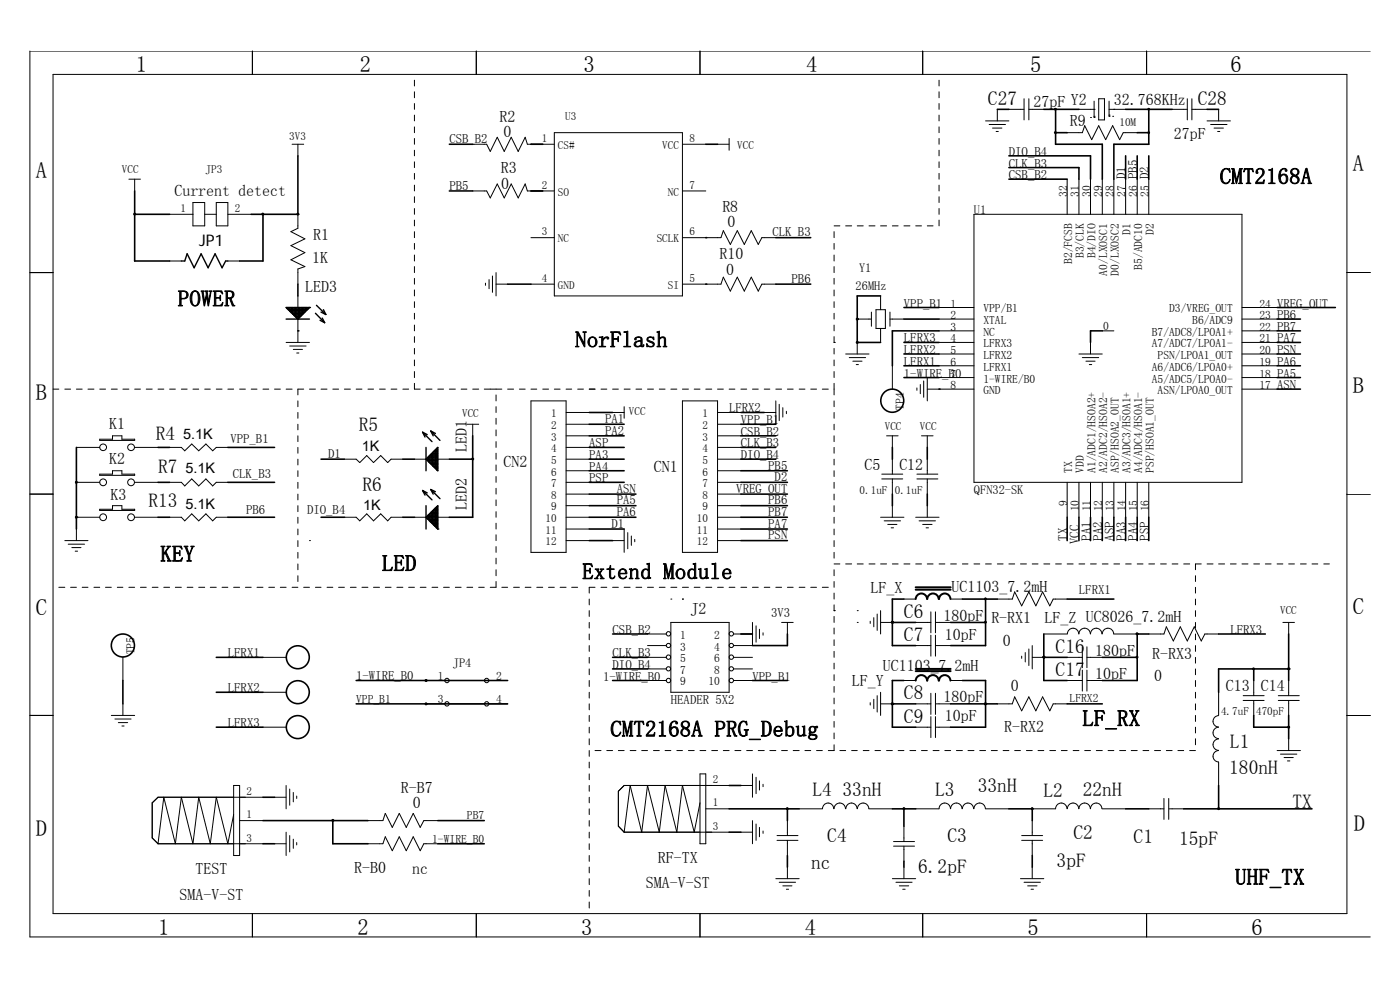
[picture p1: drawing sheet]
<svg xmlns="http://www.w3.org/2000/svg" width="297mm" height="210mm" viewBox="0 0 297 210" stroke-linecap="round" stroke-linejoin="round" font-family="sans-serif">
<g fill="none" stroke="#000" stroke-width=".21">
<path d="M11.3 15.8h274.4v178h-274.4zM53.5 10.8v5M87.9 17v1.2M87.9 19.5v1.2M101 10.8v5M148.5 10.8v5M195.7 10.8v5M199.2 17v1.2M199.2 19.5v1.2M243.2 10.8v5M290.7 10.8h-284.4v187.9h284.4M27.3 38h2.5"/>
<path d="M28.6 38v2.5M62 30.6h2.4M63.2 30.6v2.5M87.9 22v1.2M87.9 24.4v1.2M87.9 26.9v1.2M87.9 29.4v1.2M87.9 31.9v1.2M87.9 34.3v1.3M87.9 36.8v1.2M87.9 39.3v1.2M100.3 30.6h2.9l.8 1.5 1.5-3 1.5 3 1.5-3 1.4 3 1.5-3 .5 1.5h5.7"/>
<path d="M117.6 28.1h27.2v34.7h-27.2zM144.8 30.6h4.9M152.2 30.6h2.5M154.7 29.4v2.5M199.2 22v1.2M199.2 24.4v1.2M199.2 26.9v1.2M199.2 29.4v1.2M199.2 31.9v1.2M199.2 34.3v1.3M199.2 36.8v1.2M199.2 39.3v1.2"/>
<path d="M209.1 25.6h4.9M209.8 26.4h3.5M210.6 27.2h1.9M211.3 27.9h.5M211.6 23.2v2.4M214 23.2h3.2M217.2 20.9v4.5M218.3 23.2h3.1M218.3 20.9v4.5M226.4 38v7.5M226.4 28.1h3.2l.5-1.4 1.5 2.9 1.5-2.9 1.5 2.9 1.4-2.9 1.5 2.9 .8-1.5h3M228.9 38v7.5"/>
<path d="M228.9 23.2h3.2M231.3 24.9h.1M231.3 38v7.5M232.1 24.7h.1M232.1 24.9h.1M232.1 23.2h.1M232.1 21.5v3.4M233.1 20.9h1.2v4.5h-1.2zM233.8 38v7.5M235.3 24.7h.1M235.3 24.4h.1M235.3 21.5v3.2"/>
<path d="M235.3 23.2h3.5M236 24.7h.1M236.3 23.2h.1M236.3 38v7.5M238.8 38v7.5M241.3 38v7.5M243.7 38v7.5M248.7 23.2h3.2M251.9 20.9v4.5M252.8 23.2h3.3M252.8 20.9v4.5M256.1 25.6h4.9"/>
<path d="M256.8 26.4h3.5M257.5 27.2h2M258.3 27.9h.5M258.5 23.2v2.4M6.3 57.8h5M36 45.5h4.9M36 55.4h2.5M40.9 43h2.5v4.9h-2.5zM43.4 45.5h2.5M45.9 43h2.4v4.9h-2.4zM48.3 45.5h5M48.3 55.4h2.5"/>
<path d="M63.2 45.5v2.9l-1.5 .7 3 1.6-3 1.4 3 1.5-3 1.5 3 1.4-1.5 .6v3.2M87.9 41.7v1.3M87.9 44.2v1.3M87.9 46.7v1.2M87.9 49.1v1.3M87.9 51.6v1.3M87.9 54.1v1.3M87.9 56.5v1.3M87.9 59v1.3M100.3 40.5h2.9l.8 1.5 1.5-3 1.5 3 1.5-3 1.4 3 1.5-3 .5 1.5h5.7M103.8 59.3v1.9M104.5 58.5v3.5"/>
<path d="M105.2 57.8v5M112.6 50.4h5M144.8 40.5h4.9M144.8 50.4h8.1l.6-1.5 1.4 3 1.5-3 1.5 3 1.5-3 1.5 3 .7-1.5h3M176.9 49.1v1.3M176.9 51.6v1.3M176.9 54.1v1.3M176.9 56.5v1.3M176.9 59v1.3M176.9 47.9h1.3M179.4 47.9h1.3M181.9 47.9h1.2"/>
<path d="M184.4 47.9h1.2M186.8 47.9h1.3M189.3 47.9h1.2M191.8 47.9h1.2M194.3 47.9h1.2M196.7 47.9h1.2M199.2 41.7v1.3M199.2 44.2v1.3M199.2 46.7v1.2M206.6 45.5h56.9v56.8h-56.9zM285.7 57.8h5M60.7 72.6h5"/>
<path d="M61.5 73.4h3.4M62.2 74.1h2M62.9 74.9h.5M63.2 62.8v2.4M63.2 67.7v4.9M87.9 61.5v1.3M87.9 64v1.2M87.9 66.5v1.2M87.9 69v1.2M87.9 71.4v1.2M87.9 73.9v1.2M87.9 76.4v1.2"/>
<path d="M87.9 78.8v1.3M103 60.1v.4M105.2 60.3h2.5M112.6 60.3h5M144.8 60.3h8.1l.6-1.5 1.4 3 1.5-3 1.5 3 1.5-3 1.5 3 .7-1.5h3M176.9 72.6h.1M176.9 61.5v1.3M176.9 64v1.2M176.9 66.5v1.2M176.9 69v1.2M176.9 71.4v1.2M176.9 73.9v1.2"/>
<path d="M176.9 76.4v1.2M176.9 78.8v1.3M179.4 75.1h5M180.2 75.9h3.4M180.9 76.6h2M181.6 77.3h.5M181.9 67.7h3M181.9 72.6v2.5M184.9 66.2v3M185.8 65.7h2v4h-2zM186.8 62.8v2.9M186.8 69.7v2.9"/>
<path d="M188.8 67.7h3M188.8 66.2v3M189.3 77.6v4.9M199.2 70.2h7.4M199.2 67.7h7.4M199.2 72.6h7.4M199.2 75.1h7.4M199.2 77.6h7.4M199.2 65.2h7.4M228.9 75.1h4.9M229.6 75.9h3.5M230.4 76.6h1.9"/>
<path d="M231.1 77.3h.5M231.3 72.6v2.5M233.8 70.2h2.5M263.5 70.2h7.4M263.5 67.7h7.4M263.5 72.6h7.4M263.5 75.1h7.4M263.5 77.6h7.4M263.5 65.2h7.4M11.3 82.5h1.2M13.8 82.5h1.2M16.2 82.5h1.2"/>
<path d="M16.2 94.9h5M18.7 82.5h1.2M21.2 82.5h1.2M21.2 93.2h2.7v-.8h2v.8h2.7v.2h-7.4zM23.6 82.5h1.3M26.1 82.5h1.2M28.6 82.5h1.2M28.6 94.9h4.9M31 82.5h1.3M33.5 82.5h1.2M36 82.5h1.2M36 94.9h2.5l.7 .7 1.5-1.4 1.5 1.4 1.5-1.4 1.4 1.4 .8-.7h2.4"/>
<path d="M38.5 82.5h1.2M40.9 82.5h1.3M43.4 82.5h1.2M45.9 82.5h1.2M48.3 82.5h1.3M50.8 82.5h1.3M53.3 82.5h1.2M55.8 82.5h1.2M58.2 82.5h1.3M60.7 82.5h1.3M63.2 85v1.3M63.2 87.5v1.2"/>
<path d="M63.2 90v1.2M63.2 92.4v1.3M63.2 94.9v1.2M63.2 97.4v1.2M63.2 99.9v1.2M64.4 82.5h-1.2v1.3M65.7 82.5h1.2M68.1 82.5h1.3M70.6 82.5h1.2M73.1 82.5h1.2M73.1 97.4h2.5l.7 .7 1.5-1.5 1.4 1.5 1.6-1.5 1.4 1.5 .8-.7h2.5M75.6 82.5h1.2"/>
<path d="M78.1 82.5h1.1M80.5 82.5h1.2M83 82.5h1.2M85.5 82.5h1.2M87.9 81.3v1.2h1.2M87.9 97.4h2.5M90.4 82.5h1.2M92.9 82.5h1.2M92.9 97.4h2.4M95.3 82.5h1.3M97.8 82.5h1.3M99.1 90h2.4"/>
<path d="M100.3 82.5h1.2M100.3 90v2.4M102.7 82.5h3.8M105.2 83.8v1.2M105.2 86.3v1.2M105.2 88.7v1.3M105.2 91.2v1.2M105.2 93.7v1.2M105.2 96.1v1.3M105.2 98.6v1.3M107.7 82.5h1.3M110.2 82.5h1.2"/>
<path d="M112.6 82.5h1.3M112.6 85h7.5v32.2h-7.5zM115.1 82.5h1.3M117.6 82.5h1.2M120.1 82.5h1.2M120.1 92.4h4.9M120.1 94.9h4.9M120.1 99.9h4.9M120.1 87.5h4.9M120.1 90h4.9M120.1 97.4h4.9M122.5 82.5h1.3"/>
<path d="M125 82.5h1.2M127.5 82.5h1.2M130 82.5h1.2M130 87.5h2.4M132.4 82.5h1.3M132.4 86.3v2.4M134.9 82.5h1.2M137.4 82.5h1.2M139.9 82.5h1.2M142.3 82.5h1.3M144.8 82.5h1.2M144.8 85h7.4v32.2h-7.4z"/>
<path d="M147.3 82.5h1.2M149.7 82.5h1.3M152.2 82.5h1.3M152.2 92.4h5M152.2 94.9h5M152.2 99.9h5M152.2 87.5h5M152.2 90h5M152.2 97.4h5M154.7 82.5h1.2M157.2 82.5h1.2M159.6 82.5h1.3"/>
<path d="M162.1 82.5h1.2M162.1 87.5h2.5M164.6 82.5h1.2M164.6 85v5M165.3 85.8v3.4M166.1 86.5v2M166.8 87.2v.5M167 82.5h1.3M169.5 82.5h1.3M172 82.5h1.2M174.4 82.5h1.3M176.9 81.3v2.5"/>
<path d="M176.9 85v1.3M176.9 87.5v1.2M176.9 90v1.2M176.9 92.4v1.3M176.9 94.9v1.2M176.9 97.4v1.2M176.9 99.9v1.2M188.1 92.4h2.4M189.3 92.4v2.5M189.3 97.4v3.2M194.5 82.3v.5M195.2 81.6v1.9"/>
<path d="M195.5 92.4h2.4M196 80.8v3.5M196.7 82.5h9.9M196.7 80.1v4.9M196.7 92.4v2.5M196.7 97.4v3.2M199.2 80.1h7.4M263.5 82.5h7.4M263.5 80.1h7.4M6.3 104.8h5M13.8 114.7h4.9M14.5 115.4h3.4"/>
<path d="M15.2 116.2h2M16 116.9h.5M16.2 102.3h5M16.2 109.7h5M16.2 112.2v2.5M21.2 100.6h2.7v-.7h2v.7h2.7v.2h-7.4zM21.2 108h2.7v-.7h2v.7h2.7v.3h-7.4zM28.6 102.3h4.9M28.6 109.7h4.9M36 102.3h2.5l.7 .8 1.5-1.5 1.5 1.5 1.5-1.5 1.4 1.5 .8-.8h2.4M36 109.7h2.5l.7 .8 1.5-1.5 1.5 1.5 1.5-1.5 1.4 1.5 .8-.8h2.4M63.2 102.3v1.3"/>
<path d="M63.2 104.8v1.2M63.2 107.3v1.2M63.2 109.7v1.3M63.2 112.2v1.2M63.2 114.7v1.2M63.2 117.2v1.2M63.2 119.6v1.3M65.7 114.7h.1M73.1 109.7h2.5l.7 .8 1.5-1.5 1.4 1.5 1.6-1.5 1.4 1.5 .8-.8h2.5M87.9 109.7h2.5M92.9 109.7h2.4M105.2 101.1v1.2"/>
<path d="M105.2 103.6v1.2M105.2 106v1.3M105.2 108.5v1.2M105.2 111v1.2M105.2 113.4v1.3M105.2 115.9v1.3M105.2 118.4v1.2M120.1 104.8h4.9M120.1 102.3h4.9M120.1 107.3h4.9M120.1 109.7h4.9M120.1 112.2h4.9"/>
<path d="M120.1 114.7h4.9M130 114.7h2.4M132.4 112.2v5M133.2 113v3.4M133.9 113.7v2M134.7 114.4v.5M152.2 104.8h5M152.2 102.3h5M152.2 107.3h5M152.2 109.7h5M152.2 112.2h5M152.2 114.7h5"/>
<path d="M176.9 102.3v1.3M176.9 104.8v1.2M176.9 107.3v1.2M176.9 109.7v1.3M176.9 112.2v1.2M176.9 114.7v1.2M176.9 117.2v1.2M176.9 119.6h1.3M179.4 119.6h1.3M181.9 119.6h1.2M184.4 119.6h1.2M186.8 119.6h1.3"/>
<path d="M186.8 109.7h5M187.1 100.6h4.4M187.1 101.6h4.4M187.6 110.5h3.4M188.3 111.2h2M189.1 112h.5M189.3 119.6h1.2M189.3 101.6v3.2M189.3 107.3v2.4M191.8 119.6h1.2M194.3 119.6h1.2M194.3 109.7h4.9"/>
<path d="M194.5 100.6h4.5M194.5 101.6h4.5M195 110.5h3.5M195.7 111.2h2M196.5 112h.5M196.7 119.6h1.2M196.7 101.6v3.2M196.7 107.3v2.4M199.2 119.6h1.2M201.7 119.6h1.2M204.2 119.6h1.2M206.6 119.6h1.2"/>
<path d="M209.1 119.6h1.2M211.6 119.6h1.2M214 119.6h1.3M216.5 119.6h1.3M219 119.6h1.2M221.4 119.6h1.3M223.9 119.6h1.3M226.4 119.6h1.3M226.4 102.3v7.4M228.9 119.6h1.2M228.9 102.3v7.4M231.3 119.6h1.3"/>
<path d="M231.3 102.3v7.4M233.8 119.6h1.3M233.8 102.3v7.4M236.3 119.6h1.2M236.3 102.3v7.4M238.8 119.6h1.2M238.8 102.3v7.4M241.3 119.6h1.2M241.3 102.3v7.4M243.7 119.6h1.2M243.7 102.3v7.4M246.2 119.6h1.2"/>
<path d="M248.7 119.6h1.2M251.1 119.6h1.3M254.8 119.6h-1.2v1.3M256.1 119.6h1.2M258.5 119.6h1.3M261 119.6h1.2M263.5 119.6h1.2M266 119.6h1.2M268.4 119.6h1.3M270.9 119.6h1.3M273.4 119.6h1.2M275.9 119.6h1.2"/>
<path d="M278.3 119.6h1.3M280.8 119.6h1.2M285.7 104.8h5M12.5 124.6h1.3M15 124.6h1.2M17.4 124.6h1.3M19.9 124.6h1.3M22.4 124.6h1.2M24.9 124.6h1.2M26.1 139.4v4.9M27.3 124.6h1.3M29.8 124.6h1.2"/>
<path d="M32.3 124.6h1.2M34.7 124.6h1.3M37.2 124.6h1.3M39.7 124.6h1.2M42.2 124.6h1.2M44.6 124.6h1.3M47.1 124.6h1.2M49.6 124.6h1.2M52.1 124.6h1.2M54.5 124.6h1.3M55.8 139.4h4.9M57 124.6h1.2"/>
<path d="M59.5 124.6h1.2M62 124.6h1.2M63.2 122.1v1.3M64.4 124.6h1.3M66.9 124.6h1.2M69.4 124.6h1.2M71.8 124.6h1.3M74.3 124.6h1.3M76.8 124.6h1.3M79.2 124.6h1.3M81.7 124.6h1.3M84.2 124.6h1.3"/>
<path d="M86.7 124.6h1.2M89.1 124.6h1.3M91.6 124.6h1.3M94.1 124.6h1.2M96.6 124.6h1.2M99.1 124.6h1.2M101.5 124.6h1.2M105.2 123.4v1.2h-1.2M105.2 120.9v1.2M106.5 124.6h1.2M109 124.6h1.2M111.4 124.6h1.2"/>
<path d="M113.9 124.6h1.2M116.4 124.6h1.2M118.8 124.6h1.3M121.3 124.6h1.2M125 127.1v1.2M125 129.5v1.3M125 132v1.2M125 134.5v1.2M125 136.9v1.3M125 139.4v1.3M126.2 124.6h-1.2v1.2M127.5 124.6h1.2"/>
<path d="M130 124.6h1.2M132.4 124.6h1.3M134.9 124.6h1.2M137.4 124.6h1.2M137.4 134.5h3.9M137.4 136.9h3.9M137.4 139.4h3.9M139.9 124.6h1.2M142.3 127.1h.1M142.3 124.6h1.3M142.3 132h12.4v14.8h-12.4zM144.8 127.1h.1"/>
<path d="M144.8 124.6h1.2M147.3 124.6h1.2M149.7 124.6h1.3M152.2 124.6h1.3M154.7 124.6h1.2M155.7 134.5h3.9M155.7 139.4h3.9M157.2 124.6h1.2M159.6 124.6h1.3M159.6 132v4.9h-3.9M160.4 132.7v3.5M161.1 133.5v2"/>
<path d="M161.9 134.2v.5M162.1 124.6h1.2M164.6 124.6h1.2M165.8 132h2.5M167 124.6h1.3M167 132v2.5M169.5 124.6h1.3M172 124.6h1.2M174.4 124.6h1.3M176.9 129.5h.1M176.9 120.9v1.2M176.9 123.4v1.2"/>
<path d="M176.9 125.8v1.3M176.9 128.3v1.2M176.9 130.8v1.2M176.9 133.2v1.3M176.9 135.7v1.2M176.9 138.2v1.2M181.9 129.5h.1M181.9 132h.1M184.6 131.8v.4M185.4 131v2M186.1 130.3v3.4M186.8 132h2.5"/>
<path d="M186.8 129.5v5M191.8 127.1h2.5M194.3 132h3.2M194.3 136.9h3.2M197.5 129.8v4.4M197.5 134.7v4.5M198.5 132h3.2M198.5 136.9h3.2M198.5 129.8v4.4M198.5 134.7v4.5M201.7 127.1h2.5M211.6 127.1h3.1l.6-1.5 1.4 2.9 1.6-2.9 1.4 2.9 1.5-2.9 1.5 2.9 .7-1.4h3"/>
<path d="M216.7 139.2v.4M217.5 138.4v2M218.3 137.7v3.5M219 139.4h2.4M219 136.9v5M221.4 134.5h5M226.4 139.4h3.2M226.4 134.5a1.21 1.21 0 0 1 1.2-1.2 1.21 1.21 0 0 1 1.2 1.2M228.9 134.5a1.21 1.21 0 0 1 1.2-1.2 1.21 1.21 0 0 1 1.2 1.2M229.6 137.2v4.4M230.6 139.4h3.2M230.6 137.2v4.4"/>
<path d="M231.3 134.5a1.21 1.21 0 0 1 1.3-1.2 1.21 1.21 0 0 1 1.2 1.2M233.8 134.5a1.21 1.21 0 0 1 1.2-1.2 1.21 1.21 0 0 1 1.3 1.2M236.3 134.5h5M243.7 134.5h3.2l.5-1.5 1.5 3 1.5-3 1.5 3 1.5-3 1.4 3 .8-1.5h2.9M253.6 122.1v1.3M253.6 124.6v1.2M253.6 127.1v1.2M253.6 129.5v1.3M253.6 132v1.2M253.6 134.5v1.2M253.6 136.9v1.3M253.6 139.4v1.3"/>
<path d="M272.2 132h2.4M273.4 132v2.5M6.3 151.8h5M23.6 151.8h5M24.4 152.5h3.4M25.1 153.3h2M25.9 154h.4M26.1 149.3v2.5M55.8 146.8h4.9M55.8 154.3h4.9M90.4 144.3h4M90.4 149.3h4"/>
<path d="M95.3 144.3h7.4M95.3 149.3h7.4M103.8 144.3h3.9M103.8 149.3h3.9M125 141.9v1.2M125 144.3v1.3M125 146.8v1.3M125 149.3v1.3M125 151.8v1.2M125 154.3v1.2M125 156.7v1.3M125 159.2v1.2"/>
<path d="M126.2 159.2h1.3M128.7 159.2h1.3M131.2 159.2h1.2M133.7 159.2h1.2M136.1 159.2h1.3M137.4 141.9h3.9M137.4 144.3h3.9M138.6 159.2h1.3M141.1 159.2h1.2M143.6 159.2h1.2M146 159.2h1.3M148.5 159.2h1.2"/>
<path d="M151 159.2h1.2M153.5 159.2h1.2M155.7 141.9h3.9M155.7 144.3h3.9M155.9 159.2h1.3M158.4 159.2h1.2M160.9 159.2h1.2M163.3 159.2h1.3M165.8 159.2h1.2M168.3 159.2h1.2M170.8 159.2h1.2M173.2 159.2h1.2"/>
<path d="M176.9 140.7v1.2M176.9 143.1v1.2M176.9 145.6v1.2M176.9 148.1v1.2M176.9 150.6v1.2M176.9 153v1.3M176.9 155.5v1.2M176.9 158v1.2h-1.2M178.2 159.2h1.2M180.7 159.2h1.2M183.1 159.2h1.3M184.6 149v.6"/>
<path d="M185.4 148.3v2M185.6 159.2h1.2M186.1 147.6v3.4M186.8 146.8v5M186.8 149.3h2.5M188.1 159.2h1.2M190.5 159.2h1.3M191.8 144.3h2.5M193 159.2h1.3M194.3 149.3h3.2M194.3 154.3h3.2M195.5 159.2h1.2"/>
<path d="M197.5 147.1v4.4M197.5 152v4.5M197.9 159.2h1.3M198.5 147.1v4.4M198.5 152v4.5M198.5 149.3h3.2M198.5 154.3h3.2M200.4 159.2h1.3M201.7 144.3h2.5M202.9 159.2h1.3M205.4 159.2h1.2M207.8 159.2h1.3"/>
<path d="M210.3 159.2h1.3M211.6 149.3h3.1l.6-1.5 1.4 3 1.6-3 1.4 3 1.5-3 1.5 3 .7-1.5h3M212.8 159.2h1.2M215.3 159.2h1.2M217.8 159.2h1.2M220.2 159.2h1.2M222.7 159.2h1.2M225.2 159.2h1.2M226.4 144.3h3.2M227.7 159.2h1.2M229.6 142.1v4.5M230.1 159.2h1.2"/>
<path d="M230.6 144.3h3.2M230.6 142.1v4.5M232.6 159.2h1.2M235.1 159.2h1.2M237.5 159.2h1.3M240 159.2h1.3M242.5 159.2h1.2M244.9 159.2h1.3M247.4 159.2h1.3M249.9 159.2h1.2M252.4 159.2h1.2M253.6 141.9v1.2"/>
<path d="M253.6 144.3v1.3M253.6 146.8v1.3M253.6 149.3v1.3M253.6 151.8v1.2M253.6 154.3v1.2M253.6 156.7v1.3M258.5 151.8a1.21 1.21 0 0 0-1.2 1.2 1.21 1.21 0 0 0 1.2 1.2M258.5 154.3a1.21 1.21 0 0 0-1.2 1.2 1.21 1.21 0 0 0 1.2 1.2M258.5 156.8a1.21 1.21 0 0 0-1.2 1.2 1.21 1.21 0 0 0 1.2 1.2M258.5 159.2a1.21 1.21 0 0 0-1.2 1.2 1.21 1.21 0 0 0 1.2 1.2M258.5 146.8v5M263.7 148.6h4.5"/>
<path d="M263.7 147.6h4.5M266 144.3v3.3M266 148.6v3.2M270.9 159.2h5M271.2 148.6h4.4M271.2 147.6h4.4M271.6 160h3.5M273.4 144.3v3.3M273.4 148.6v3.2M273.4 156.7v2.5M285.7 151.8h5M33.5 179h22.3"/>
<path d="M49.6 166.6h1.2v14.9h-1.2zM49.6 172.8l-1.3 6.2-2.4-9.9-1.3 9.9-2.4-9.9-1.3 9.9-2.4-9.9-1.3 9.9-2.5-9.9-1.2 9.9M50.8 174.1h5M55.8 169.1h-22.3l-1.2 1.2v7.4l1.2 1.3M58.2 179h2.5M58.2 169.1h2.5M60.7 166.6v5M60.7 176.5v5M61.5 167.4v3.4M61.5 177.2v3.5M62.2 168.1v2M62.2 178v2"/>
<path d="M62.9 168.9v.5M62.9 178.7v.5M78.1 179h3.1l.5-1.5 1.5 3 1.5-3 1.5 3 1.5-3 1.4 3 .8-1.5h3M78.1 174.1h3.1l.5-1.6 1.5 3 1.5-3 1.5 3 1.5-3 1.4 3 .8-1.4h3M125 161.7v1.2M125 164.2v1.2M125 166.6v1.2M125 169.1v1.2M125 171.6v1.2M125 174.1v1.2M125 176.5v1.2M125 179v1.2"/>
<path d="M132.4 176.5h22.3M148.5 164.2h1.2v14.8h-1.2zM148.5 170.3l-1.2 6.2-2.5-9.9-1.2 9.9-2.5-9.9-1.2 9.9-2.5-9.9-1.3 9.9-2.4-9.9-1.3 9.9M149.7 171.6h5M154.7 166.6h-22.3l-1.2 1.2v7.5l1.2 1.2M157.2 166.6h2.4M157.2 176.5h2.4M159.6 164.2v4.9M159.6 174.1v4.9M160.4 164.9v3.5M160.4 174.8v3.5M161.1 165.6v2"/>
<path d="M161.1 175.5v2M161.9 166.4v.5M161.9 176.3v.5M164.8 177.2h4.5M164.8 178.3h4.5M167 174.1v3.1M167 178.3v3.2M169.5 171.6h4.9M174.5 171.5a1.19 1.19 0 0 1 1.2-1.2 1.19 1.19 0 0 1 1.2 1.2M176.9 171.5a1.21 1.21 0 0 1 1.3-1.2 1.21 1.21 0 0 1 1.2 1.2M179.4 171.5a1.19 1.19 0 0 1 1.2-1.2 1.19 1.19 0 0 1 1.2 1.2M181.9 171.5a1.21 1.21 0 0 1 1.2-1.2 1.21 1.21 0 0 1 1.2 1.2"/>
<path d="M184.4 171.6h4.9M189.6 178.5h4.4M189.6 179.5h4.4M191.8 175.3v3.2M191.8 179.5v3.2M201.6 171.5a1.21 1.21 0 0 0-1.2-1.2 1.21 1.21 0 0 0-1.2 1.2l-4.9 .1M201.7 171.5a1.21 1.21 0 0 1 1.2-1.2 1.21 1.21 0 0 1 1.2 1.2M204.2 171.5a1.19 1.19 0 0 1 1.2-1.2 1.19 1.19 0 0 1 1.1 1.2M206.6 171.5a1.21 1.21 0 0 1 1.2-1.2 1.21 1.21 0 0 1 1.2 1.2M209.1 171.6h4.9M216.7 177.2h4.5M216.7 178.3h4.5"/>
<path d="M219 174.1v3.1M219 178.3v3.2M226.3 171.5a1.21 1.21 0 0 0-1.2-1.2 1.21 1.21 0 0 0-1.2 1.2l-4.9 .1M226.4 171.5a1.21 1.21 0 0 1 1.2-1.2 1.21 1.21 0 0 1 1.2 1.2M228.9 171.5a1.21 1.21 0 0 1 1.2-1.2 1.21 1.21 0 0 1 1.2 1.2M231.3 171.5a1.21 1.21 0 0 1 1.3-1.2 1.21 1.21 0 0 1 1.2 1.2M233.8 171.6h5M243.7 171.6h3.2M246.9 169.4v4.4M247.9 171.6h3.2M247.9 169.4v4.4M258.5 161.7v4.9"/>
<path d="M272.4 160.7h2M273.1 161.4h.5M53.5 193.8v4.9M101 193.8v4.9M125 181.5v1.2M125 183.9v1.3M125 186.4v1.3M125 188.9v1.2M125 191.3v1.3M148.5 193.8v4.9M164.6 186.4h4.9M165.3 187.1h3.5"/>
<path d="M166.1 187.9h1.9M166.8 188.6h.5M167 183.9v2.5M189.3 186.4h5M190.1 187.1h3.4M190.8 187.9h2M191.5 188.6h.5M191.8 183.9v2.5M195.7 193.8v4.9M216.5 186.4h4.9M217.2 187.1h3.5M218 187.9h2"/>
<path d="M218.7 188.6h.5M219 183.9v2.5M243.2 193.8v4.9"/>
<circle cx="21.9" cy="94.9" r=".71"/>
<circle cx="27.8" cy="94.9" r=".71"/>
<circle cx="21.9" cy="109.7" r=".72"/>
<circle cx="21.9" cy="102.3" r=".72"/>
<circle cx="27.8" cy="109.7" r=".72"/>
<circle cx="27.8" cy="102.3" r=".72"/>
<circle cx="141.8" cy="134.4" r=".47"/>
<circle cx="141.8" cy="139.4" r=".47"/>
<circle cx="141.8" cy="136.9" r=".46"/>
<circle cx="155.1" cy="134.4" r=".47"/>
<circle cx="155.1" cy="139.4" r=".47"/>
<circle cx="155.2" cy="136.9" r=".46"/>
<circle cx="94.8" cy="149.3" r=".47"/>
<circle cx="94.8" cy="144.3" r=".47"/>
<circle cx="103.2" cy="149.3" r=".47"/>
<circle cx="103.2" cy="144.3" r=".47"/>
<circle cx="141.8" cy="144.3" r=".47"/>
<circle cx="141.8" cy="141.9" r=".46"/>
<circle cx="155.1" cy="144.3" r=".47"/>
<circle cx="155.2" cy="141.9" r=".46"/>
</g>
<path d="M194.3 127.1a1.21 1.21 0 0 1 1.2-1.2 1.21 1.21 0 0 1 1.2 1.2M194.3 125.1h7.4M194.3 124.6h7.4M196.7 127.1a1.21 1.21 0 0 1 1.2-1.2 1.21 1.21 0 0 1 1.2 1.2M199.2 127.1a1.21 1.21 0 0 1 1.2-1.2 1.21 1.21 0 0 1 1.2 1.2M194.3 144.4a1.21 1.21 0 0 1 1.2-1.2 1.21 1.21 0 0 1 1.2 1.2M194.3 142.4h7.4M194.3 141.9h7.4M196.7 144.4a1.21 1.21 0 0 1 1.2-1.2 1.21 1.21 0 0 1 1.2 1.2M199.2 144.4a1.21 1.21 0 0 1 1.2-1.2 1.21 1.21 0 0 1 1.2 1.2" fill="none" stroke="#000" stroke-width=".42"/>
<g fill="none" stroke="#000" stroke-width=".3">
<path d="M38.5 55.4h.7l.5-1.6 1.5 3 1.5-3 1.4 3 1.5-3 1.5 3 .8-1.4h.4M60.7 67.7h5M60.8 65.3h4.8M60.9 65.2v.3M61.1 65.7h4.2M61.2 65.2v.6M61.4 65.9h3.6M61.5 65.2v.9M61.7 66.2h3M61.8 65.2v1.2M62 66.5h2.4M62.1 65.2v1.5"/>
<path d="M62.3 66.8h1.8M62.4 65.2v1.8M62.6 67.1h1.2M62.7 65.2v2.1M62.9 67.4h.6M63 65.2v2.4M63.2 67.7h.1M63.3 65.2v2.4M63.6 65.2v2.1M63.9 65.2v1.8M64.2 65.2v1.5M64.5 65.2v1.2"/>
<path d="M64.8 65.2v.9M65.1 65.2v.6M65.4 65.2v.3M65.7 65.2h.1M65.7 65.2h-5l2.5 2.5M65.7 65.2l-2.5 2.5M66.9 66.5l2 1.9M67.1 64.8l2 1.9M67.9 67.9l1 .5M68.1 66.2l1 .5M68.4 67.5l.5 .9M68.6 65.7l.5 1"/>
<path d="M89.7 91.7l.9 .5M89.7 91.7l1.9 2M89.7 91.7l.5 1M90.4 94.9v5M90.4 97.4l2.5-2.5v5zM90.4 97.4h2.5M90.6 97.2v.4M90.6 97.7h2.3M90.7 97.1h2.2M90.9 96.9v1M90.9 98h2M91 96.8h1.9"/>
<path d="M91.2 96.6v1.6M91.3 98.3h1.6M91.3 96.5h1.6M91.4 91.4l1.9 2M91.4 91.4l1 .5M91.4 91.4l.5 1M91.5 96.3v2.2M91.5 98.5h1.4M91.6 96.2h1.3M91.8 96v2.8M91.8 98.9h1.1M91.9 95.9h1"/>
<path d="M92.1 95.7v3.4M92.2 99.2h.7M92.2 95.6h.7M92.4 95.4v3.9M92.4 99.4h.5M92.4 95.3h.5M92.7 95.1v4.5M92.7 99.8h.2M92.8 95h.1M89.7 104l.9 .6M89.7 104l1.9 2M89.7 104l.5 1"/>
<path d="M90.4 107.3v4.9M90.4 109.7l2.5-2.4v4.9zM90.4 109.8h2.5M90.8 110.1h2.1M91.1 110.4h1.8M91.3 110.7h1.6M91.4 103.8l1 .5M91.4 103.8l1.9 2M91.4 103.8l.5 1M91.6 111h1.3M91.9 111.3h1M92.2 111.6h.7"/>
<path d="M92.5 111.9h.4M92.9 112.2h.1M92.9 109.6h-2.3v.3M92.9 109.3h-2v.9M92.9 109h-1.7v1.6M92.9 108.7h-1.4v2.1M92.9 108.4h-1.1v2.7M92.9 108.1h-.8v3.4M92.9 107.8h-.5v3.9M92.9 107.5h-.2v4.5"/>
</g>
<g fill="none" stroke="#000" stroke-width=".34">
<path d="M63.2 33.1v12.4h-9.9M95.3 30.6h5M112.6 30.6h2.5M149.7 30.6h2.5M211.6 23.2h2.4M214 35.6h14.9v2.4M214 38h12.4M214 33.1h17.3v4.9M221.4 23.2h7.5M223.9 23.2v7.4h9.9v7.4M223.9 28.1h2.5M238.8 23.2h9.9"/>
<path d="M238.8 33.1v4.9M241.3 33.1v4.9M241.3 28.1h2.4M243.7 23.2v7.4h-7.4v7.4M243.7 33.1v4.9M256.1 23.2h2.4M28.6 40.5v14.9h7.4M28.6 45.5h7.4M55.8 45.5v9.9h-5M95.3 40.5h5M112.6 40.5h2.5M164.6 50.4h7.4"/>
<path d="M63.2 60.3v2.5M107.7 60.3h4.9M164.6 60.3h7.4M186.8 62.8h-4.9v9.8h4.9M191.8 72.6h7.4M191.8 65.2h7.4M191.8 67.7h7.4M191.8 75.1h7.4M191.8 77.6h7.4M199.2 70.2h-9.9v7.4M233.8 70.2h-2.5v2.4M270.9 72.6h5"/>
<path d="M270.9 65.2h12.4M270.9 67.7h5M270.9 75.1h5M270.9 77.6h5M270.9 70.2h5M16.2 94.9v17.3M33.5 94.9h2.5M48.3 94.9h9.9M68.1 97.4h5M85.5 97.4h2.4M95.3 97.4h5M100.3 92.4v17.3h-5"/>
<path d="M125 90h7.4M125 92.4h7.4M125 94.9h7.4M125 97.4h7.4M125 99.9h7.4M125 87.5h5M157.2 90h7.4M157.2 92.4h7.4M157.2 94.9h7.4M157.2 97.4h7.4M157.2 99.9h9.8M157.2 87.5h4.9"/>
<path d="M189.3 94.9v2.5M191.8 80.1h7.4M196.7 94.9v2.5M270.9 80.1h5M270.9 82.5h5M33.5 102.3h2.5M33.5 109.7h2.5M48.3 102.3h9.9M48.3 109.7h9.9M68.1 109.7h5M85.5 109.7h2.4M125 114.7h5"/>
<path d="M125 102.3h7.4M125 109.7h9.9M125 104.8h9.9M125 107.3h9.9M125 112.2h7.4M157.2 114.7h9.8M157.2 102.3h9.8M157.2 109.7h9.8M157.2 104.8h9.8M157.2 107.3h9.8M157.2 112.2h9.8M189.3 104.8v2.5"/>
<path d="M196.7 104.8v2.5M226.4 109.7v5M228.9 109.7v5M231.3 109.7v5M233.8 109.7v5M236.3 109.7v5M238.8 109.7v5M241.3 109.7v5M243.7 109.7v5M45.9 139.4h9.9M130 134.5h7.4M130 139.4h7.4"/>
<path d="M157.2 134.5h2.4M167 134.5v2.4h-7.4M189.3 132h5M191.8 127.1h-2.5v9.8h5M201.7 132h7.4M204.2 127.1h7.4M209.1 127.1v9.8h-7.4M221.4 139.4h5M221.4 134.5v9.8h5M226.4 127.1h9.9M233.8 139.4h7.5M243.7 134.5h-2.4v9.8h-7.5"/>
<path d="M258.5 134.5h9.9M273.4 134.5v9.8M26.1 144.3v5M45.9 154.3h9.9M45.9 146.8h9.9M75.6 144.3h32.1M75.6 149.3h32.1M130 141.9h7.4M130 144.3h7.4M159.6 144.3h7.4M189.3 149.3h5M191.8 144.3h-2.5v10h5"/>
<path d="M201.7 149.3h9.9M204.2 144.3h4.9v10h-7.4M226.4 149.3h7.4M266 141.9v2.4M266 151.8v2.5h7.4M273.4 141.9h-14.9v4.9M273.4 151.8v4.9M55.8 174.1h22.3M55.8 169.1h2.4M55.8 179h2.4M70.6 174.1v4.9h7.5M92.9 174.1h9.8"/>
<path d="M92.9 179h9.8M154.7 171.6h14.8M154.7 166.6h2.5M154.7 176.5h2.5M167 171.6v2.5M189.3 171.6h5M191.8 171.6v3.7M214 171.6h5v2.5M238.8 171.6h4.9M251.1 171.6h27.2M258.5 166.6v5M167 181.5v2.4"/>
<path d="M191.8 182.7v1.2M219 181.5v2.4"/>
<circle cx="189.3" cy="85" r="2.44"/>
<circle cx="26.1" cy="136.9" r="2.45"/>
<circle cx="63.2" cy="139.4" r="2.43"/>
<circle cx="63.2" cy="154.2" r="2.43"/>
<circle cx="63.2" cy="146.8" r="2.43"/>
</g>
<g fill="#000">
<circle cx="63.2" cy="45.5" r=".17"/>
<circle cx="149.7" cy="50.4" r=".17"/>
<circle cx="63.2" cy="70.2" r=".17"/>
<circle cx="149.7" cy="60.3" r=".17"/>
<circle cx="181.9" cy="72.6" r=".17"/>
<circle cx="181.9" cy="67.7" r=".17"/>
<circle cx="199.2" cy="82.5" r=".17"/>
<circle cx="16.2" cy="109.7" r=".17"/>
<circle cx="16.2" cy="102.3" r=".17"/>
<circle cx="189.3" cy="132" r=".17"/>
<circle cx="221.4" cy="139.4" r=".17"/>
<circle cx="241.3" cy="134.5" r=".17"/>
<circle cx="90.4" cy="144.3" r=".17"/>
<circle cx="90.4" cy="149.3" r=".17"/>
<circle cx="189.3" cy="149.3" r=".17"/>
<circle cx="209.1" cy="149.3" r=".17"/>
<circle cx="273.4" cy="141.9" r=".17"/>
<circle cx="219" cy="171.6" r=".17"/>
</g>
<g fill="#000" stroke="#000" stroke-width=".21">
<circle cx="223.9" cy="23.2" r=".2"/>
<circle cx="223.9" cy="28.1" r=".2"/>
<circle cx="243.7" cy="23.2" r=".19"/>
<circle cx="243.7" cy="28.1" r=".19"/>
<circle cx="28.6" cy="45.4" r=".21"/>
<circle cx="55.7" cy="45.4" r=".21"/>
<circle cx="63.2" cy="45.4" r=".2"/>
<circle cx="181.9" cy="67.7" r=".21"/>
<circle cx="181.9" cy="72.6" r=".21"/>
<circle cx="100.3" cy="97.4" r=".21"/>
<circle cx="16.2" cy="102.3" r=".2"/>
<circle cx="16.2" cy="109.7" r=".2"/>
<circle cx="189.3" cy="132" r=".21"/>
<circle cx="209" cy="132" r=".2"/>
<circle cx="209" cy="127" r=".2"/>
<circle cx="221.4" cy="139.4" r=".21"/>
<circle cx="241.2" cy="139.4" r=".21"/>
<circle cx="241.2" cy="134.4" r=".21"/>
<circle cx="90.4" cy="144.3" r=".21"/>
<circle cx="90.4" cy="149.3" r=".21"/>
<circle cx="189.3" cy="149.3" r=".21"/>
<circle cx="209" cy="149.3" r=".2"/>
<circle cx="265.9" cy="141.9" r=".2"/>
<circle cx="273.4" cy="154.3" r=".21"/>
<circle cx="273.4" cy="141.9" r=".2"/>
<circle cx="70.6" cy="174" r=".21"/>
<circle cx="167" cy="171.5" r=".2"/>
<circle cx="191.8" cy="171.5" r=".21"/>
<circle cx="219" cy="171.5" r=".2"/>
<circle cx="258.5" cy="171.5" r=".21"/>
</g>
<g font-size="4.8">
<text x="28.8" y="15.4">1</text>
<text x="76.3" y="15.4">2</text>
<text x="123.8" y="15.4">3</text>
<text x="171" y="15.4">4</text>
<text x="218.5" y="15.4">5</text>
<text x="261" y="15.4">6</text>
<text x="7.6" y="37.8">A</text>
<text x="258.8" y="39">CMT2168A</text>
<text x="287" y="36.4">A</text>
<text x="37.7" y="65">POWER</text>
<text x="122" y="73.7">NorFlash</text>
<text x="287" y="83.3">B</text>
<text x="7.6" y="84.8">B</text>
<text x="34" y="119.1">KEY</text>
<text x="81" y="121.1">LED</text>
<text x="123.5" y="122.8">Extend Module</text>
<text x="7.6" y="130.5">C</text>
<text x="287" y="130.3">C</text>
<text x="229.6" y="154">LF_RX</text>
<text x="129.5" y="156.2">CMT2168A PRG_Debug</text>
<text x="7.6" y="177.3">D</text>
<text x="287.2" y="176.3">D</text>
<text x="262" y="187.7">UHF_TX</text>
<text x="33.5" y="198.3">1</text>
<text x="75.8" y="198.3">2</text>
<text x="123.3" y="198.3">3</text>
<text x="170.8" y="198.3">4</text>
<text x="218" y="198.3">5</text>
<text x="265.5" y="198.3">6</text>
</g>
<g font-size="4.1">
<text x="209.6" y="22.2">C27</text>
<text x="254.1" y="22.2">C28</text>
<text x="33.1" y="93.4">R4</text>
<text x="76.1" y="91.4">R5</text>
<text x="33.6" y="100.3">R7</text>
<text x="31.5" y="107.5">R13</text>
<text x="76.9" y="104">R6</text>
<text x="191.8" y="131">C6</text>
<text x="191.8" y="136">C7</text>
<text x="223.9" y="138.4">C16</text>
<text x="223.9" y="143.4">C17</text>
<text x="191.8" y="148.3">C8</text>
<text x="191.8" y="153.3">C9</text>
<text x="260.9" y="158.7">L1</text>
<text x="260.8" y="164.2">180nH</text>
<text x="172.4" y="168.9">L4</text>
<text x="178.7" y="168.9">33nH</text>
<text x="198.4" y="168.9">L3</text>
<text x="207.4" y="168.1">33nH</text>
<text x="221.4" y="169.2">L2</text>
<text x="229.7" y="168.9">22nH</text>
<text x="274.2" y="171.3">TX</text>
<text x="175.5" y="178.5">C4</text>
<text x="201" y="178.5">C3</text>
<text x="227.7" y="178">C2</text>
<text x="240.5" y="178.7">C1</text>
<text x="250.1" y="179.3">15pF</text>
<text x="172.1" y="184.4">nc</text>
<text x="194.8" y="185.2">6.2pF</text>
<text x="224.1" y="183.9">3pF</text>
</g>
<g font-size="3.4">
<text x="219.2" y="22.6">27pF Y2</text>
<text x="236.3" y="22.2">32.768KHz</text>
<text x="106" y="25.9">R2</text>
<text x="106.8" y="29.1">0</text>
<text x="226.9" y="26.8">R9</text>
<text x="249" y="29.6">27pF</text>
<text x="37" y="41.5">Current detect</text>
<text x="106.2" y="36.7">R3</text>
<text x="106.3" y="40">0</text>
<text x="153.2" y="44.9">R8</text>
<text x="42.3" y="52.2">JP1</text>
<text x="66.4" y="50.9">R1</text>
<text x="154.3" y="48.2">0</text>
<text x="66.2" y="55.8">1K</text>
<text x="152.6" y="55">R10</text>
<text x="154.1" y="58.3">0</text>
<text x="64.7" y="62">LED3</text>
<text x="23.2" y="90.9">K1</text>
<text x="99" y="95.8" transform="rotate(-90 99 95.8)">LED1</text>
<text x="23.2" y="98.4">K2</text>
<text x="106.8" y="99.1">CN2</text>
<text x="138.7" y="100.1">CN1</text>
<text x="183.4" y="99.6">C5</text>
<text x="190.8" y="99.6">C12</text>
<text x="23.4" y="106">K3</text>
<text x="99" y="108.2" transform="rotate(-90 99 108.2)">LED2</text>
<text x="184.7" y="125.8">LF_X</text>
<text x="201.9" y="125.6">UC1103_7.2mH</text>
<text x="146.5" y="130.3">J2</text>
<text x="200.2" y="131.7">180pF</text>
<text x="200.4" y="135.7">10pF</text>
<text x="210.3" y="132.2">R-RX1</text>
<text x="212.7" y="136.9">0</text>
<text x="221.6" y="132.2">LF_Z UC8026_7.2mH</text>
<text x="187.3" y="142.4">UC1103_7.2mH</text>
<text x="232.3" y="139.1">180pF</text>
<text x="244.4" y="139.9">R-RX3</text>
<text x="180.7" y="145.6">LF_Y</text>
<text x="200.2" y="149">180pF</text>
<text x="214.4" y="146.6">0</text>
<text x="232.3" y="144.1">10pF</text>
<text x="244.8" y="144.3">0</text>
<text x="260" y="146.6">C13</text>
<text x="267.5" y="146.6">C14</text>
<text x="200.4" y="153">10pF</text>
<text x="213" y="155.2">R-RX2</text>
<text x="85" y="168.3">R-B7</text>
<text x="87.6" y="171.3">0</text>
<text x="41.5" y="185.4">TEST</text>
<text x="75.1" y="185.1">R-B0</text>
<text x="87.5" y="185.4">nc</text>
<text x="139.6" y="183">RF-TX</text>
<text x="38.1" y="190.8">SMA-V-ST</text>
<text x="137" y="188.3">SMA-V-ST</text>
</g>
<g font-size="3.1">
<text x="38.9" y="93.2">5.1K</text>
<text x="76.8" y="95.6">1K</text>
<text x="39.4" y="100.3">5.1K</text>
<text x="39.4" y="108">5.1K</text>
<text x="77" y="108.3">1K</text>
</g>
<g font-size="2.7">
<text x="95.3" y="30.3">CSB_B2</text>
<text x="214" y="35.6">CLK_B3</text>
<text x="214" y="33.1">DIO_B4</text>
<text x="95.3" y="40.3">PB5</text>
<text x="214" y="38">CSB_B2</text>
<text x="163.9" y="50.2">CLK_B3</text>
<text x="167.9" y="60.1">PB6</text>
<text x="191.8" y="65.2">VPP_B1</text>
<text x="191.8" y="72.6">LFRX3</text>
<text x="191.8" y="75.1">LFRX2</text>
<text x="191.8" y="77.6">LFRX1</text>
<text x="191.8" y="80.1">1-WIRE_B0</text>
<text x="128.3" y="89.7">PA1</text>
<text x="154.7" y="87.5">LFRX2</text>
<text x="157.2" y="90">VPP_B1</text>
<text x="48.9" y="93.9">VPP_B1</text>
<text x="125" y="94.9">ASP</text>
<text x="128.3" y="92.2">PA2</text>
<text x="157.2" y="94.9">CLK_B3</text>
<text x="157.2" y="92.4">CSB_B2</text>
<text x="49.4" y="101.3">CLK_B3</text>
<text x="69.6" y="97.2">D1</text>
<text x="125" y="97.4">PA3</text>
<text x="125" y="99.9">PA4</text>
<text x="157.2" y="97.4">DIO_B4</text>
<text x="163" y="99.6">PB5</text>
<text x="125" y="102.3">PSP</text>
<text x="130.8" y="104.6">ASN</text>
<text x="130.8" y="107">PA5</text>
<text x="156.2" y="104.6">VREG_OUT</text>
<text x="163" y="107">PB6</text>
<text x="164.3" y="102.1">D2</text>
<text x="52.2" y="109">PB6</text>
<text x="65.1" y="109.1">DIO_B4</text>
<text x="129.7" y="112">D1</text>
<text x="130.8" y="109.5">PA6</text>
<text x="163" y="112">PA7</text>
<text x="163" y="109.5">PB7</text>
<text x="163" y="114.4">PSN</text>
<text x="226.4" y="114.7" transform="rotate(-90 226.4 114.7)">TX</text>
<text x="228.9" y="115.4" transform="rotate(-90 228.9 115.4)">VCC</text>
<text x="231.3" y="114.7" transform="rotate(-90 231.3 114.7)">PA1</text>
<text x="233.8" y="114.7" transform="rotate(-90 233.8 114.7)">PA2</text>
<text x="236.3" y="114.7" transform="rotate(-90 236.3 114.7)">ASP</text>
<text x="238.8" y="114.7" transform="rotate(-90 238.8 114.7)">PA3</text>
<text x="241.3" y="114.7" transform="rotate(-90 241.3 114.7)">PA4</text>
<text x="243.7" y="114.7" transform="rotate(-90 243.7 114.7)">PSP</text>
<text x="163.6" y="130.9">3V3</text>
<text x="228.9" y="126.1">LFRX1</text>
<text x="130" y="134.5">CSB_B2</text>
<text x="261" y="134.5">LFRX3</text>
<text x="48.3" y="139.4">LFRX1</text>
<text x="130" y="139.4">CLK_B3</text>
<text x="130" y="141.9">DIO_B4</text>
<text x="48.3" y="146.8">LFRX2</text>
<text x="75.6" y="144.1">1-WIRE_B0</text>
<text x="128" y="144.3">1-WIRE_B0</text>
<text x="142.3" y="149.3">HEADER 5X2</text>
<text x="159.6" y="144.3">VPP_B1</text>
<text x="48.3" y="154.3">LFRX3</text>
</g>
<g font-size="2.6">
<text x="206.6" y="45.5">U1</text>
<text x="182.2" y="57.6">Y1</text>
<text x="181.5" y="61.5">26MHz</text>
<text x="206.6" y="104.8">QFN32-SK</text>
<text x="96.1" y="141.4">JP4</text>
</g>
<g font-size="2.5">
<text x="226.4" y="41.7" transform="rotate(-90 226.4 41.7)">32</text>
<text x="228.9" y="41.7" transform="rotate(-90 228.9 41.7)">31</text>
<text x="231.3" y="41.7" transform="rotate(-90 231.3 41.7)">30</text>
<text x="233.8" y="41.7" transform="rotate(-90 233.8 41.7)">29</text>
<text x="236.3" y="41.7" transform="rotate(-90 236.3 41.7)">28</text>
<text x="238.8" y="41.7" transform="rotate(-90 238.8 41.7)">27 D1</text>
<text x="241.3" y="41.7" transform="rotate(-90 241.3 41.7)">26 PB5</text>
<text x="243.7" y="41.7" transform="rotate(-90 243.7 41.7)">25 D2</text>
<text x="239.9" y="49.9" transform="rotate(-90 239.9 49.9)">D1</text>
<text x="244.8" y="49.9" transform="rotate(-90 244.8 49.9)">D2</text>
<text x="227.4" y="56" transform="rotate(-90 227.4 56)">B2/FCSB</text>
<text x="229.9" y="54.8" transform="rotate(-90 229.9 54.8)">B3/CLK</text>
<text x="232.4" y="54.8" transform="rotate(-90 232.4 54.8)">B4/DIO</text>
<text x="234.9" y="58.5" transform="rotate(-90 234.9 58.5)">A0/LXOSC1</text>
<text x="237.4" y="58.5" transform="rotate(-90 237.4 58.5)">D0/LXOSC2</text>
<text x="242.3" y="57.2" transform="rotate(-90 242.3 57.2)">B5/ADC10</text>
<text x="201.7" y="65.2">1</text>
<text x="267.2" y="65.2">24 VREG_OUT</text>
<text x="201.7" y="70.2">3</text>
<text x="201.7" y="67.7">2</text>
<text x="208.6" y="71.2">NC</text>
<text x="208.6" y="68.7">XTAL</text>
<text x="208.6" y="66.3">VPP/B1</text>
<text x="234.1" y="69.9">0</text>
<text x="244.3" y="71.2">B7/ADC8/LPOA1+</text>
<text x="248" y="66.3">D3/VREG_OUT</text>
<text x="252.9" y="68.7">B6/ADC9</text>
<text x="267.2" y="70.2">22 PB7</text>
<text x="267.2" y="67.7">23 PB6</text>
<text x="201.7" y="72.6">4</text>
<text x="201.7" y="75.1">5</text>
<text x="201.7" y="77.6">6</text>
<text x="208.6" y="73.7">LFRX3</text>
<text x="208.6" y="76.1">LFRX2</text>
<text x="244.3" y="73.7">A7/ADC7/LPOA1-</text>
<text x="245.6" y="76.1">PSN/LPOA1_OUT</text>
<text x="267.2" y="77.6">19 PA6</text>
<text x="267.2" y="75.1">20 PSN</text>
<text x="267.2" y="72.6">21 PA7</text>
<text x="201.7" y="80.1">7</text>
<text x="201.7" y="82.5">8</text>
<text x="208.6" y="78.6">LFRX1</text>
<text x="208.6" y="81.1">1-WIRE/B0</text>
<text x="208.6" y="83.6">GND</text>
<text x="244.3" y="81.1">A5/ADC5/LPOA0-</text>
<text x="244.3" y="78.6">A6/ADC6/LPOA0+</text>
<text x="245.6" y="83.6">ASN/LPOA0_OUT</text>
<text x="267.2" y="82.5">17 ASN</text>
<text x="267.2" y="80.1">18 PA5</text>
<text x="191.8" y="86.9" transform="rotate(-90 191.8 86.9)">TP4</text>
<text x="227.4" y="100.3" transform="rotate(-90 227.4 100.3)">TX</text>
<text x="229.9" y="100.3" transform="rotate(-90 229.9 100.3)">VDD</text>
<text x="232.4" y="100.3" transform="rotate(-90 232.4 100.3)">A1/ADC1/HSOA2+</text>
<text x="234.9" y="100.3" transform="rotate(-90 234.9 100.3)">A2/ADC2/HSOA2-</text>
<text x="237.4" y="100.3" transform="rotate(-90 237.4 100.3)">ASP/HSOA2_OUT</text>
<text x="239.9" y="100.3" transform="rotate(-90 239.9 100.3)">A3/ADC3/HSOA1+</text>
<text x="242.3" y="100.3" transform="rotate(-90 242.3 100.3)">A4/ADC4/HSOA1-</text>
<text x="244.8" y="100.3" transform="rotate(-90 244.8 100.3)">PSP/HSOA1_OUT</text>
<text x="226.4" y="107.3" transform="rotate(-90 226.4 107.3)">9</text>
<text x="228.9" y="108.5" transform="rotate(-90 228.9 108.5)">10</text>
<text x="231.3" y="108.5" transform="rotate(-90 231.3 108.5)">11</text>
<text x="233.8" y="108.5" transform="rotate(-90 233.8 108.5)">12</text>
<text x="236.3" y="108.5" transform="rotate(-90 236.3 108.5)">13</text>
<text x="238.8" y="108.5" transform="rotate(-90 238.8 108.5)">14</text>
<text x="241.3" y="108.5" transform="rotate(-90 241.3 108.5)">15</text>
<text x="243.7" y="108.5" transform="rotate(-90 243.7 108.5)">16</text>
<text x="144.3" y="135.5">1</text>
<text x="144.3" y="138">3</text>
<text x="151.5" y="135.5">2</text>
<text x="151.5" y="138">4</text>
<text x="28.6" y="138.8" transform="rotate(-90 28.6 138.8)">TP5</text>
<text x="144.3" y="140.5">5</text>
<text x="144.3" y="143">7</text>
<text x="151.5" y="140.5">6</text>
<text x="151.5" y="143">8</text>
<text x="75.6" y="149">VPP_B1</text>
<text x="92.9" y="144.2">1</text>
<text x="92.9" y="149.1">3</text>
<text x="105.2" y="144.2">2</text>
<text x="105.2" y="149.1">4</text>
<text x="144.3" y="145.4">9</text>
<text x="150.3" y="145.4">10</text>
<text x="226.9" y="149">LFRX2</text>
<text x="99.1" y="173.8">PB7</text>
<text x="91.7" y="178.7">1-WIRE_B0</text>
</g>
<g font-size="2.4">
<text x="61.4" y="29.6">3V3</text>
<text x="119.9" y="25.4">U3</text>
<text x="237.5" y="26.7">10M</text>
<text x="114.9" y="30.1">1</text>
<text x="118.4" y="31.6">CS#</text>
<text x="140.5" y="31.6">VCC</text>
<text x="146.3" y="30.1">8</text>
<text x="156.4" y="31.6">VCC</text>
<text x="25.9" y="36.6">VCC</text>
<text x="43.6" y="36.8">JP3</text>
<text x="114.9" y="40">2</text>
<text x="118.4" y="41.5">SO</text>
<text x="141.7" y="41.5">NC</text>
<text x="146.3" y="40">7</text>
<text x="38.3" y="45">1</text>
<text x="49.8" y="45">2</text>
<text x="114.9" y="49.9">3</text>
<text x="118.4" y="51.4">NC</text>
<text x="139.3" y="51.4">SCLK</text>
<text x="146.3" y="49.9">6</text>
<text x="114.9" y="59.8">4</text>
<text x="146.3" y="59.8">5</text>
<text x="118.4" y="61.3">GND</text>
<text x="141.7" y="61.3">SI</text>
<text x="98" y="88.5">VCC</text>
<text x="116.9" y="88.5">1</text>
<text x="133.4" y="88">VCC</text>
<text x="149" y="88.5">1</text>
<text x="116.9" y="91">2</text>
<text x="116.9" y="93.5">3</text>
<text x="116.9" y="95.9">4</text>
<text x="149" y="91">2</text>
<text x="149" y="93.5">3</text>
<text x="149" y="95.9">4</text>
<text x="187.7" y="91.2">VCC</text>
<text x="195.1" y="91.2">VCC</text>
<text x="116.9" y="98.4">5</text>
<text x="116.9" y="100.9">6</text>
<text x="149" y="98.4">5</text>
<text x="149" y="100.9">6</text>
<text x="116.9" y="103.3">7</text>
<text x="116.9" y="105.8">8</text>
<text x="149" y="103.3">7</text>
<text x="149" y="105.8">8</text>
<text x="182.4" y="104.8">0.1uF 0.1uF</text>
<text x="115.7" y="110.7">10</text>
<text x="115.7" y="113.2">11</text>
<text x="116.9" y="108.3">9</text>
<text x="147.9" y="110.7">10</text>
<text x="147.9" y="113.2">11</text>
<text x="149" y="108.3">9</text>
<text x="115.7" y="115.7">12</text>
<text x="147.9" y="115.7">12</text>
<text x="271.6" y="130.3">VCC</text>
<text x="259" y="151.8">4.7uF 470pF</text>
<text x="151.2" y="166.1">2</text>
<text x="52.3" y="168.6">2</text>
<text x="52.3" y="173.6">1</text>
<text x="151.2" y="171.1">1</text>
<text x="52.3" y="178.5">3</text>
<text x="151.2" y="176">3</text>
</g>
</svg>
